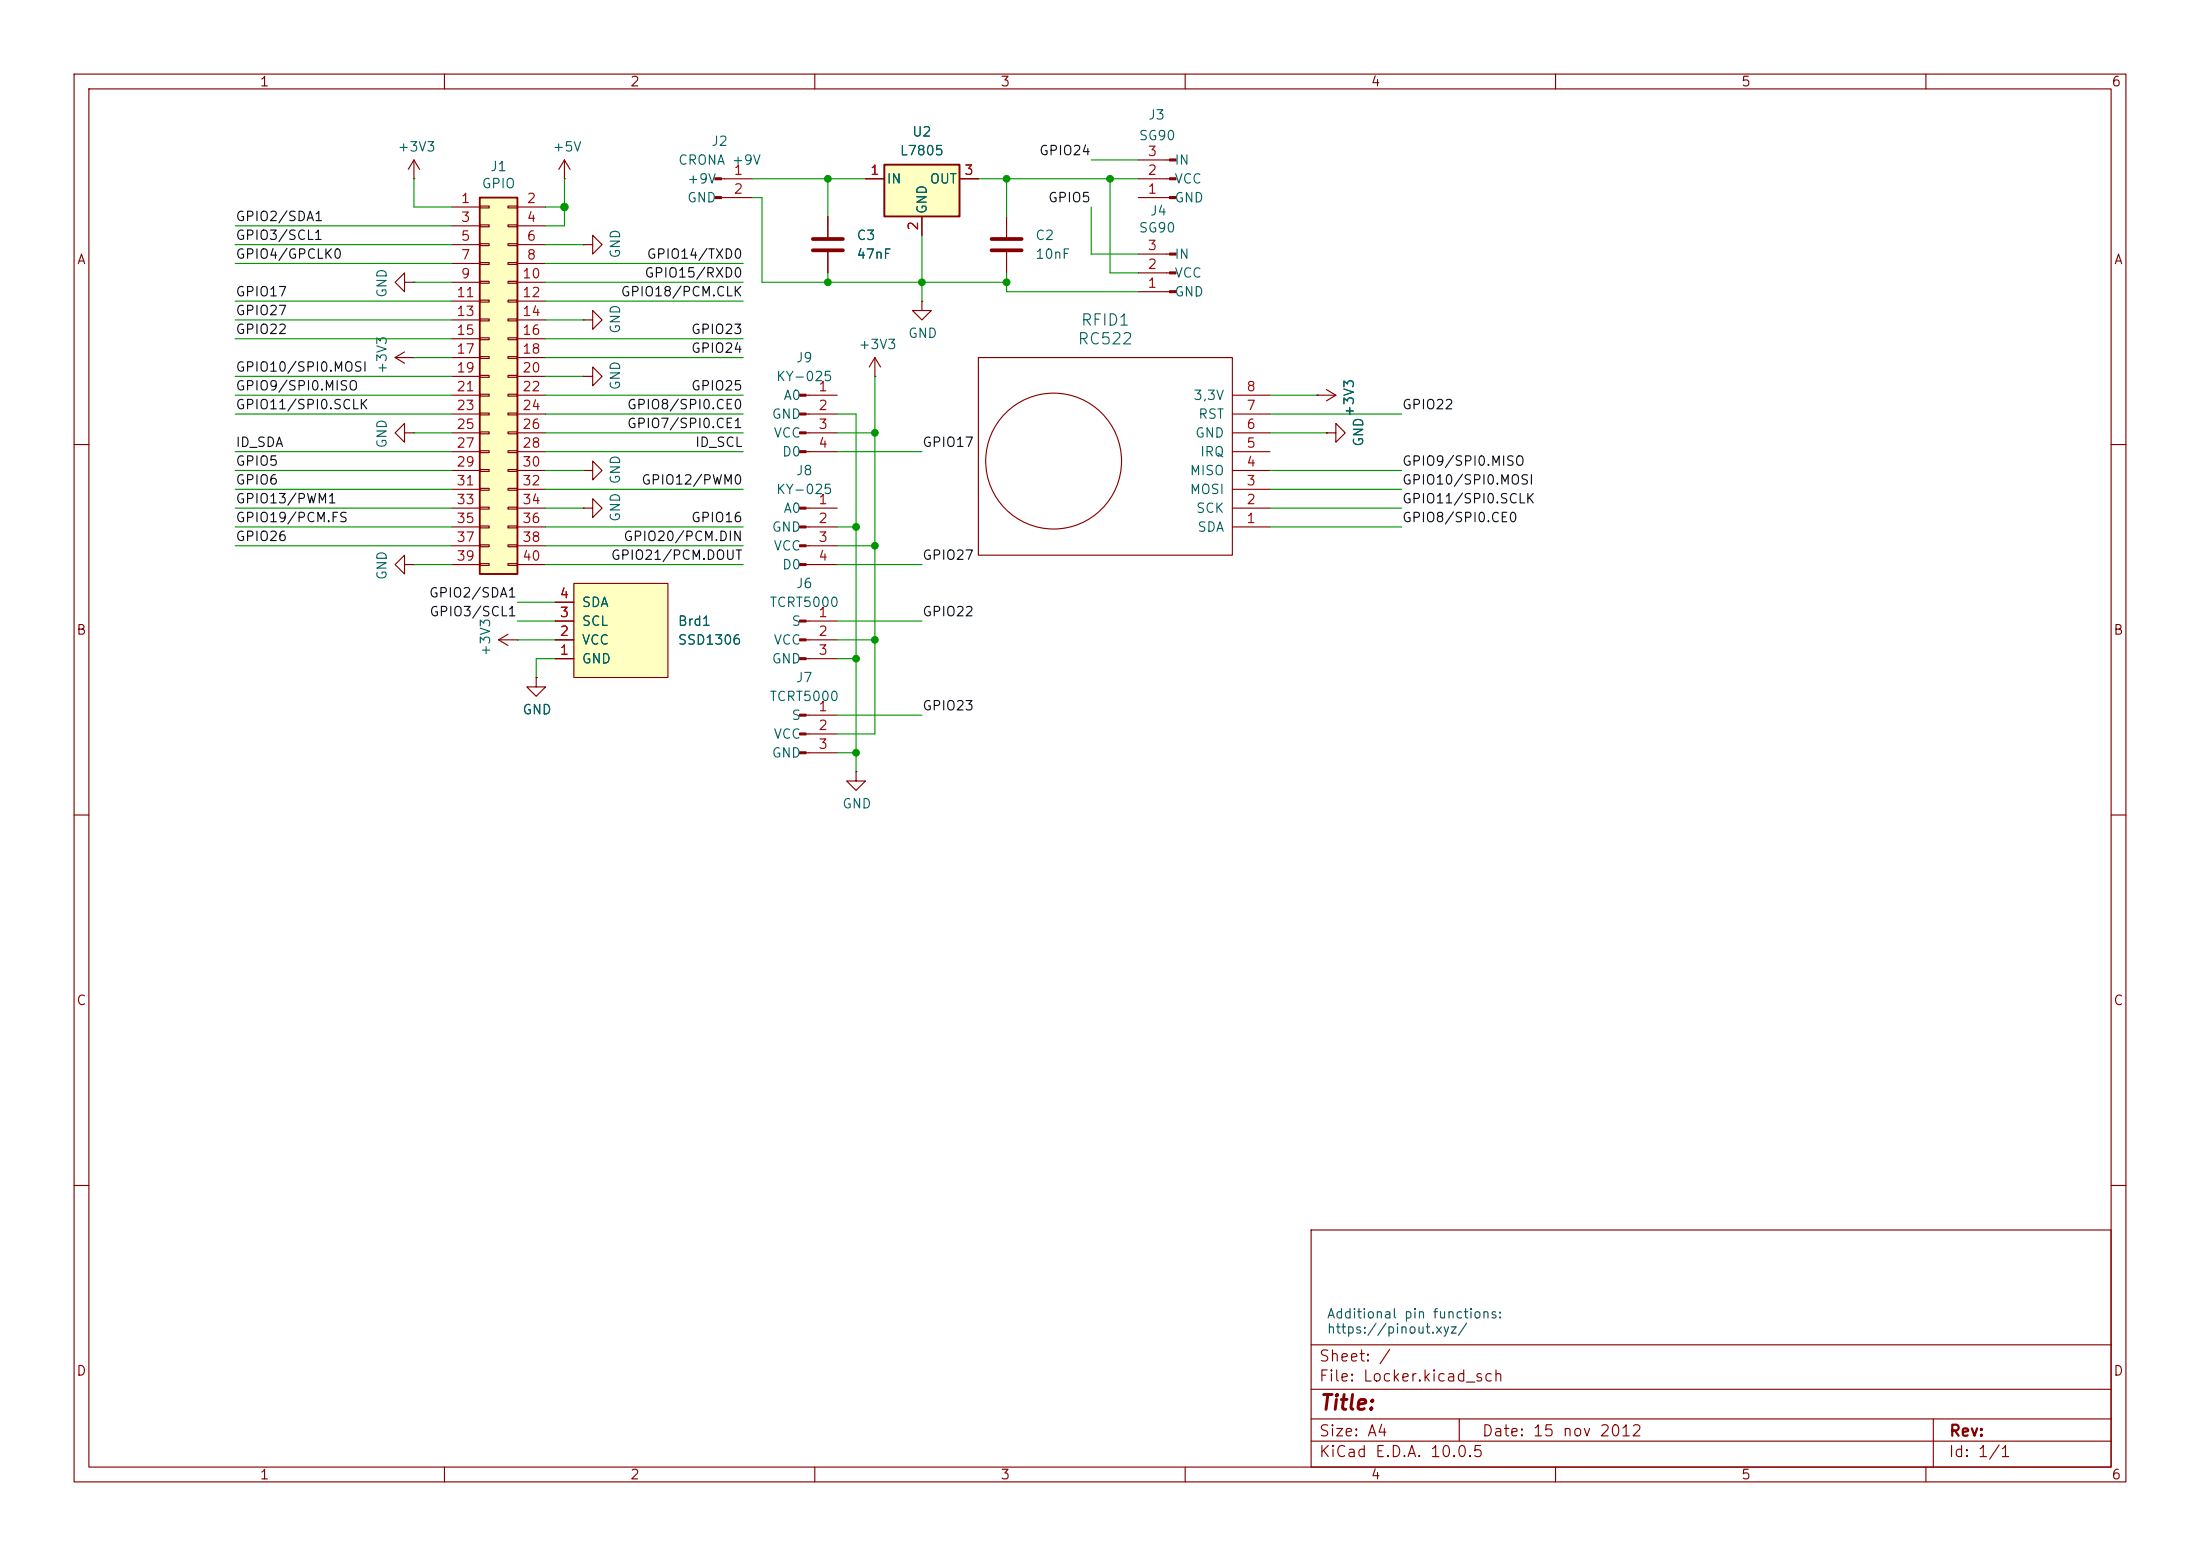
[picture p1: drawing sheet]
<svg xmlns="http://www.w3.org/2000/svg" width="297mm" height="210mm" viewBox="0 0 297 210" stroke-linecap="round" stroke-linejoin="round" font-family="sans-serif">
<g fill="none" stroke="#840000" stroke-width=".15">
<path d="M10 10h277v190h-277zM12 12h273v186h-273zM60 10v2M110 10v2M160 10v2M210 10v2M260 10v2M54.6 38.1v-1.3l-1.3 1.3 1.3 1.3v-1.3h1.3M55.9 38.1h.1M55.9 24.1h.1M55.9 21.6l-.8 1.3M55.9 21.6l.7 1.3"/>
<path d="M55.9 21.6v2.5M76.2 24.1h.1M76.2 21.6l-.8 1.3M76.2 21.6l.8 1.3M76.2 21.6v2.5M78.7 33h1.3v-1.2l1.3 1.2-1.3 1.3v-1.3M78.7 33h.1M97.4 24.1h4.2M97.4 26.7h4.2M111.8 29.2v2.8M111.8 34v2.8M53.3 48.3l1.3 .7"/>
<path d="M53.3 48.3h2.6M54.6 58.4v-1.2l-1.3 1.2 1.3 1.3v-1.3h1.3M54.6 47.5l-1.3 .8M55.9 48.3h.1M55.9 58.4h.1M78.7 50.8h1.3v-1.3l1.3 1.3-1.3 1.3v-1.3M78.7 50.8h.1M78.7 43.2h1.3v-1.3l1.3 1.3-1.3 1.3v-1.3M78.7 43.2h.1M108.8 53.3h4.2M108.8 55.9h4.2M108.8 58.4h4.2"/>
<path d="M118.1 50.8h.1M118.1 48.3l-.8 1.2M118.1 48.3l.8 1.2M118.1 48.3v2.5M124.5 40.6v1.3h1.2l-1.2 1.3-1.3-1.3h1.3M124.5 40.6h.1M10 60h2M78.7 63.5h1.3v-1.3l1.3 1.3-1.3 1.3v-1.3M78.7 63.5h.1M78.7 68.6h1.3v-1.3l1.3 1.3-1.3 1.3v-1.3M78.7 68.6h.1M108.8 61h4.2"/>
<path d="M285 60h2M67.3 86.4l1.3 .7M67.3 86.4h2.5M68.6 85.6l-1.3 .8M69.8 86.4h.1M10 110h2M285 110h2M10 160h2M177 166h108v32h-108zM285 160h2M60 198v2M110 198v2"/>
<path d="M160 198v2M177 194.5h108M177 191.5h108M177 187.5h108M177 181.5h108M197 191.5v3M210 198v2M260 198v2M261 191.5v6.5"/>
</g>
<g fill="#840000" stroke="#840000" stroke-width=".15">
<path d="M96.5 24h.9v.3h-.9z"/>
<path d="M96.5 26.5h.9v.3h-.9z"/>
<path d="M107.9 53.2h.9v.3h-.9z"/>
<path d="M107.9 55.8h.9v.2h-.9z"/>
<path d="M107.9 58.3h.9v.2h-.9z"/>
<path d="M107.9 60.8h.9v.3h-.9z"/>
</g>
<path d="M109.7 32.3h4.1M109.7 33.8h4.1" fill="none" stroke="#840000" stroke-width=".51"/>
<path d="M64.8 26.7h5v50.8h-5z" fill="#ffffc2"/>
<path d="M64.8 26.7h5v50.8h-5z" fill="none" stroke="#840000" stroke-width=".25"/>
<g fill="none" stroke="#840000" stroke-width=".15">
<path d="M61 27.9h3.8M61 30.5h3.8M61 33h3.8M61 35.6h3.8M61 38.1h3.8M64.8 27.8h1.2v.3h-1.2zM64.8 30.4h1.2v.2h-1.2zM64.8 32.9h1.2v.2h-1.2zM64.8 35.4h1.2v.3h-1.2zM64.8 38h1.2v.2h-1.2zM68.6 27.8h1.2v.3h-1.2zM68.6 30.4h1.2v.2h-1.2z"/>
<path d="M68.6 32.9h1.2v.2h-1.2zM68.6 35.4h1.2v.3h-1.2zM68.6 38h1.2v.2h-1.2zM69.8 27.9h3.9M69.8 30.5h3.9M69.8 33h3.9M69.8 35.6h3.9M69.8 38.1h3.9M61 40.6h3.8M61 43.2h3.8M61 45.7h3.8M61 48.3h3.8"/>
<path d="M61 50.8h3.8M61 53.3h3.8M61 55.9h3.8M61 58.4h3.8M64.8 40.5h1.2v.3h-1.2zM64.8 43.1h1.2v.2h-1.2zM64.8 45.6h1.2v.2h-1.2zM64.8 48.1h1.2v.3h-1.2zM64.8 50.7h1.2v.2h-1.2zM64.8 53.2h1.2v.3h-1.2zM64.8 55.8h1.2v.2h-1.2zM64.8 58.3h1.2v.2h-1.2z"/>
<path d="M68.6 40.5h1.2v.3h-1.2zM68.6 43.1h1.2v.2h-1.2zM68.6 45.6h1.2v.2h-1.2zM68.6 48.1h1.2v.3h-1.2zM68.6 50.7h1.2v.2h-1.2zM68.6 53.2h1.2v.3h-1.2zM68.6 55.8h1.2v.2h-1.2zM68.6 58.3h1.2v.2h-1.2zM69.8 40.6h3.9M69.8 43.2h3.9M69.8 45.7h3.9M69.8 48.3h3.9"/>
<path d="M69.8 50.8h3.9M69.8 53.3h3.9M69.8 55.9h3.9M69.8 58.4h3.9M54.6 76.2v-1.3l-1.3 1.3 1.3 1.3v-1.3h1.3M55.9 76.2h.1M61 61h3.8M61 63.5h3.8M61 66h3.8M61 68.6h3.8M61 71.1h3.8M61 73.7h3.8"/>
<path d="M61 76.2h3.8M64.8 60.8h1.2v.3h-1.2zM64.8 63.4h1.2v.2h-1.2zM64.8 65.9h1.2v.3h-1.2zM64.8 68.5h1.2v.2h-1.2zM64.8 71h1.2v.2h-1.2zM64.8 73.5h1.2v.3h-1.2zM64.8 76.1h1.2v.2h-1.2zM68.6 60.8h1.2v.3h-1.2zM68.6 63.4h1.2v.2h-1.2zM68.6 65.9h1.2v.3h-1.2zM68.6 68.5h1.2v.2h-1.2z"/>
<path d="M68.6 71h1.2v.2h-1.2zM68.6 73.5h1.2v.3h-1.2zM68.6 76.1h1.2v.2h-1.2zM69.8 61h3.9M69.8 63.5h3.9M69.8 66h3.9M69.8 68.6h3.9M69.8 71.1h3.9M69.8 73.7h3.9M69.8 76.2h3.9M72.4 91.4v1.3h1.3l-1.3 1.3-1.3-1.3h1.3M72.4 91.4h.1"/>
</g>
<path d="M77.5 78.7h12.7v12.7h-12.7z" fill="#ffffc2"/>
<g fill="none" stroke="#840000" stroke-width=".15">
<path d="M135.9 29.2v2.8M135.9 34v2.8M153.7 39.4h4.2M153.7 36.8h4.2M153.7 34.3h4.2M153.7 26.7h4.2M153.7 24.1h4.2M153.7 21.6h4.2M132.1 48.3h34.3v26.6h-34.3zM166.4 53.3h5M166.4 58.4h5M166.4 55.9h5"/>
<path d="M177.8 53.3h.1M177.8 53.3h2.5M179.1 52.6l1.2 .7M180.3 53.3l-1.2 .8M77.5 78.7h12.7v12.7h-12.7zM108.8 68.6h4.2M108.8 71.1h4.2M108.8 73.7h4.2M108.8 76.2h4.2M166.4 68.6h5M166.4 71.1h5M166.4 66h5"/>
<path d="M166.4 63.5h5M166.4 61h5M74.9 88.9h2.6M74.9 86.4h2.6M74.9 83.8h2.6M74.9 81.3h2.6M108.8 88.9h4.2M108.8 86.4h4.2M108.8 83.8h4.2M108.8 96.5h4.2M108.8 99.1h4.2M108.8 101.6h4.2"/>
<path d="M115.6 104.1v1.3h1.2l-1.2 1.3-1.3-1.3h1.3M115.6 104.1h.1"/>
<circle cx="142.2" cy="62.2" r="9.2"/>
</g>
<g fill="#840000" stroke="#840000" stroke-width=".15">
<path d="M107.9 96.4h.9v.2h-.9z"/>
<path d="M107.9 98.9h.9v.3h-.9z"/>
<path d="M107.9 101.5h.9v.2h-.9z"/>
<path d="M107.9 83.7h.9v.2h-.9z"/>
<path d="M107.9 86.2h.9v.3h-.9z"/>
<path d="M107.9 88.8h.9v.2h-.9z"/>
<path d="M107.9 68.5h.9v.2h-.9z"/>
<path d="M107.9 71h.9v.2h-.9z"/>
<path d="M107.9 73.5h.9v.3h-.9z"/>
<path d="M107.9 76.1h.9v.2h-.9z"/>
<path d="M157.9 39.2h.8v.3h-.8z"/>
<path d="M157.9 36.7h.8v.3h-.8z"/>
<path d="M157.9 34.2h.8v.2h-.8z"/>
<path d="M157.9 26.5h.8v.3h-.8z"/>
<path d="M157.9 24h.8v.3h-.8z"/>
<path d="M157.9 21.5h.8v.2h-.8z"/>
</g>
<path d="M133.9 32.3h4M133.9 33.8h4" fill="none" stroke="#840000" stroke-width=".51"/>
<path d="M119.4 22.2h10.1v7h-10.1z" fill="#ffffc2"/>
<path d="M119.4 22.2h10.1v7h-10.1z" fill="none" stroke="#840000" stroke-width=".25"/>
<g fill="none" stroke="#840000" stroke-width=".15">
<path d="M111.8 29.2v2.8M111.8 34v2.8M116.8 24.1h2.6M124.5 29.2v2.6M129.5 24.1h2.6M177.8 53.3h.1M179.1 58.4h1.2v-1.2l1.3 1.2-1.3 1.3v-1.3M179.1 58.4h.1M72.4 91.4h.1M74.9 88.9h2.6M74.9 86.4h2.6M74.9 83.8h2.6"/>
<path d="M74.9 81.3h2.6"/>
</g>
<g fill="none" stroke="#009600" stroke-width=".15">
<path d="M31.7 30.5h29.3M31.7 35.6h29.3M31.7 33h29.3M55.9 38.1h5.1M55.9 24.1v3.8h5.1M73.7 38.1h26.6M73.7 27.9h2.5M73.7 35.6h26.6M73.7 33h5M76.2 24.1v6.4h-2.5M101.6 26.7h1.3v11.4h33M101.6 24.1h15.2"/>
<path d="M111.8 24.1v5.1M111.8 36.8v1.3M124.5 31.8v8.8M132.1 24.1h21.6M135.9 24.1v5.1M135.9 36.8v2.6h17.8M147.3 27.9v6.4h6.4M147.3 21.6h6.4M149.9 24.1v12.7h3.8M31.7 40.6h29.3M31.7 43.2h29.3M31.7 45.7h29.3"/>
<path d="M31.7 50.8h29.3M31.7 55.9h29.3M31.7 53.3h29.3M55.9 58.4h5.1M55.9 48.3h5.1M73.7 40.6h26.6M73.7 43.2h5M73.7 45.7h26.6M73.7 58.4h26.6M73.7 50.8h5M73.7 55.9h26.6M73.7 48.3h26.6"/>
<path d="M73.7 53.3h26.6M113 58.4h5.1M113 55.9h2.6v48.2M118.1 50.8v48.3h-5.1M171.4 58.4h7.7M171.4 55.9h17.8M171.4 53.3h6.4M31.7 61h29.3M31.7 71.1h29.3M31.7 73.7h29.3M31.7 68.6h29.3M31.7 63.5h29.3"/>
<path d="M31.7 66h29.3M55.9 76.2h5.1M73.7 61h26.6M73.7 71.1h26.6M73.7 73.7h26.6M73.7 68.6h5M73.7 76.2h26.6M73.7 63.5h5M73.7 66h26.6M113 61h11.5M113 71.1h2.6M113 73.7h5.1"/>
<path d="M113 76.2h11.5M171.4 71.1h17.8M171.4 68.6h17.8M171.4 63.5h17.8M171.4 66h17.8M69.8 83.8h5.1M69.8 81.3h5.1M69.8 86.4h5.1M74.9 88.9h-2.5v2.5M113 83.8h11.5M113 86.4h5.1M113 88.9h2.6"/>
<path d="M113 96.5h11.5M113 101.6h2.6"/>
</g>
<g fill="#009600" stroke="#009600" stroke-width=".14">
<circle cx="118.1" cy="58.4" r=".46"/>
<circle cx="111.8" cy="24.1" r=".46"/>
<circle cx="115.6" cy="71.1" r=".46"/>
<circle cx="76.2" cy="27.9" r=".51"/>
<circle cx="118.1" cy="86.4" r=".46"/>
<circle cx="115.6" cy="88.9" r=".46"/>
<circle cx="118.1" cy="73.7" r=".46"/>
<circle cx="115.6" cy="101.6" r=".46"/>
<circle cx="135.9" cy="38.1" r=".46"/>
<circle cx="135.9" cy="24.1" r=".46"/>
<circle cx="149.9" cy="24.1" r=".46"/>
<circle cx="111.8" cy="38.1" r=".46"/>
<circle cx="124.5" cy="38.1" r=".46"/>
</g>
<text font-size="2" fill="#840000" x="178" y="190.8">Title:</text>
<g font-size="1.5" fill="#006464">
<text x="145.4" y="46.9">RC522</text>
<text x="145.8" y="44.3">RFID1</text>
</g>
<g font-size="1.5" fill="#840000">
<text x="178" y="184.1">Sheet: /</text>
<text x="178" y="186.8">File: Locker.kicad_sch</text>
<text x="178" y="197">KiCad E.D.A. 10.0.5</text>
<text x="178" y="194.2">Size: A4</text>
<text x="200" y="194.2">Date: 15 nov 2012</text>
<text x="263" y="197">Id: 1/1</text>
<text x="263" y="194.2">Rev:</text>
</g>
<g font-size="1.3" fill="#840000">
<text x="35" y="12">1</text>
<text x="85" y="12">2</text>
<text x="135" y="12">3</text>
<text x="185" y="12">4</text>
<text x="235" y="12">5</text>
<text x="285" y="12">6</text>
<text x="10.3" y="36">A</text>
<text x="285.3" y="36">A</text>
<text x="10.2" y="86">B</text>
<text x="285.2" y="86">B</text>
<text x="10.2" y="136">C</text>
<text x="285.2" y="136">C</text>
<text x="10.2" y="186">D</text>
<text x="285.2" y="186">D</text>
<text x="35" y="200">1</text>
<text x="85" y="200">2</text>
<text x="135" y="200">3</text>
<text x="185" y="200">4</text>
<text x="235" y="200">5</text>
<text x="285" y="200">6</text>
</g>
<g font-size="1.3" fill="#006464">
<text x="154.9" y="16.5">J3</text>
<text x="53.6" y="20.8">+3V3</text>
<text x="66.1" y="23.4">J1</text>
<text x="74.5" y="20.8">+5V</text>
<text x="91.5" y="22.6">CRONA +9V</text>
<text x="95.9" y="20">J2</text>
<text x="121.4" y="21.3">L7805</text>
<text x="123.1" y="18.7">U2</text>
<text x="153.7" y="19.3">SG90</text>
<text x="158.5" y="22.6">IN</text>
<text x="64.9" y="25.7">GPIO</text>
<text x="92.7" y="25.1">+9V</text>
<text x="92.7" y="27.6">GND</text>
<text x="119.6" y="25.1">IN</text>
<text x="125.4" y="29" transform="rotate(-90 125.4 29)">GND</text>
<text x="125.4" y="25.1">OUT</text>
<text x="155.2" y="29.4">J4</text>
<text x="158.5" y="27.6">GND</text>
<text x="158.5" y="25.1">VCC</text>
<text x="84" y="35" transform="rotate(-90 84 35)">GND</text>
<text x="115.6" y="32.7">C3</text>
<text x="115.6" y="35.3">47nF</text>
<text x="139.7" y="32.7">C2</text>
<text x="139.7" y="35.3">10nF</text>
<text x="153.7" y="31.7">SG90</text>
<text x="158.5" y="35.3">IN</text>
<text x="52.5" y="40.3" transform="rotate(-90 52.5 40.3)">GND</text>
<text x="158.5" y="40.3">GND</text>
<text x="158.5" y="37.8">VCC</text>
<text x="84" y="45.1" transform="rotate(-90 84 45.1)">GND</text>
<text x="115.8" y="47.4">+3V3</text>
<text x="122.5" y="45.9">GND</text>
<text x="52.5" y="50.6" transform="rotate(-90 52.5 50.6)">+3V3</text>
<text x="84" y="52.7" transform="rotate(-90 84 52.7)">GND</text>
<text x="104.7" y="51.8">KY-025</text>
<text x="107.4" y="49.2">J9</text>
<text x="104.1" y="56.8">GND</text>
<text x="104.3" y="59.4">VCC</text>
<text x="105.7" y="54.3">A0</text>
<text x="161" y="54.3">3,3V</text>
<text x="161.3" y="59.4">GND</text>
<text x="161.7" y="56.8">RST</text>
<text x="183.1" y="56.4" transform="rotate(-90 183.1 56.4)">+3V3</text>
<text x="52.5" y="60.6" transform="rotate(-90 52.5 60.6)">GND</text>
<text x="84" y="65.4" transform="rotate(-90 84 65.4)">GND</text>
<text x="105.5" y="61.9">D0</text>
<text x="107.4" y="64.5">J8</text>
<text x="160.5" y="64.5">MISO</text>
<text x="161.9" y="61.9">IRQ</text>
<text x="184.4" y="60.4" transform="rotate(-90 184.4 60.4)">GND</text>
<text x="84" y="70.5" transform="rotate(-90 84 70.5)">GND</text>
<text x="104.7" y="67">KY-025</text>
<text x="105.7" y="69.5">A0</text>
<text x="160.5" y="67">MOSI</text>
<text x="161.4" y="69.5">SCK</text>
<text x="104.1" y="72.1">GND</text>
<text x="104.3" y="74.6">VCC</text>
<text x="105.5" y="77.2">D0</text>
<text x="161.6" y="72.1">SDA</text>
<text x="52.5" y="78.4" transform="rotate(-90 52.5 78.4)">GND</text>
<text x="78.5" y="82.2">SDA</text>
<text x="103.8" y="82.2">TCRT5000</text>
<text x="107.4" y="79.7">J6</text>
<text x="66.5" y="88.7" transform="rotate(-90 66.5 88.7)">+3V3</text>
<text x="78.5" y="89.9">GND</text>
<text x="78.5" y="87.3">VCC</text>
<text x="78.5" y="84.8">SCL</text>
<text x="91.4" y="84.8">Brd1</text>
<text x="91.4" y="87.3">SSD1306</text>
<text x="104.1" y="89.9">GND</text>
<text x="104.3" y="87.3">VCC</text>
<text x="106.8" y="84.8">S</text>
<text x="103.8" y="94.9">TCRT5000</text>
<text x="107.4" y="92.4">J7</text>
<text x="70.4" y="96.7">GND</text>
<text x="104.3" y="100">VCC</text>
<text x="106.8" y="97.5">S</text>
<text x="104.1" y="102.6">GND</text>
<text x="113.6" y="109.4">GND</text>
</g>
<g font-size="1.3" fill="#a90000">
<text x="99" y="23.9">1</text>
<text x="117.4" y="23.9">1</text>
<text x="130.1" y="23.9">3</text>
<text x="154.8" y="23.9">2</text>
<text x="154.8" y="21.4">3</text>
<text x="62.1" y="27.7">1</text>
<text x="71" y="27.7">2</text>
<text x="99" y="26.5">2</text>
<text x="154.8" y="26.5">1</text>
<text x="62.1" y="30.3">3</text>
<text x="62.1" y="32.8">5</text>
<text x="62.1" y="35.3">7</text>
<text x="71" y="30.3">4</text>
<text x="71" y="32.8">6</text>
<text x="71" y="35.3">8</text>
<text x="124.2" y="31.2" transform="rotate(-90 124.2 31.2)">2</text>
<text x="154.8" y="34.1">3</text>
<text x="61.5" y="40.4">11</text>
<text x="62.1" y="37.9">9</text>
<text x="70.4" y="37.9">10</text>
<text x="70.4" y="40.4">12</text>
<text x="154.8" y="39.2">1</text>
<text x="154.8" y="36.6">2</text>
<text x="61.5" y="43">13</text>
<text x="61.5" y="45.5">15</text>
<text x="70.4" y="43">14</text>
<text x="70.4" y="45.5">16</text>
<text x="61.5" y="48">17</text>
<text x="61.5" y="50.6">19</text>
<text x="61.5" y="53.1">21</text>
<text x="70.4" y="48">18</text>
<text x="70.4" y="50.6">20</text>
<text x="70.4" y="53.1">22</text>
<text x="110.4" y="53.1">1</text>
<text x="168.2" y="53.1">8</text>
<text x="61.5" y="55.7">23</text>
<text x="61.5" y="58.2">25</text>
<text x="70.4" y="55.7">24</text>
<text x="70.4" y="58.2">26</text>
<text x="110.4" y="55.7">2</text>
<text x="110.4" y="58.2">3</text>
<text x="168.2" y="58.2">6</text>
<text x="168.2" y="55.7">7</text>
<text x="61.5" y="60.7">27</text>
<text x="61.5" y="63.3">29</text>
<text x="61.5" y="65.8">31</text>
<text x="70.4" y="60.7">28</text>
<text x="70.4" y="63.3">30</text>
<text x="70.4" y="65.8">32</text>
<text x="110.4" y="60.7">4</text>
<text x="168.2" y="65.8">3</text>
<text x="168.2" y="63.3">4</text>
<text x="168.2" y="60.7">5</text>
<text x="61.5" y="68.4">33</text>
<text x="61.5" y="70.9">35</text>
<text x="70.4" y="68.4">34</text>
<text x="70.4" y="70.9">36</text>
<text x="110.4" y="68.4">1</text>
<text x="110.4" y="70.9">2</text>
<text x="168.2" y="70.9">1</text>
<text x="168.2" y="68.4">2</text>
<text x="61.5" y="73.4">37</text>
<text x="61.5" y="76">39</text>
<text x="70.4" y="73.4">38</text>
<text x="70.4" y="76">40</text>
<text x="110.4" y="73.4">3</text>
<text x="110.4" y="76">4</text>
<text x="75.5" y="83.6">3</text>
<text x="75.5" y="81.1">4</text>
<text x="110.4" y="83.6">1</text>
<text x="75.5" y="88.7">1</text>
<text x="75.5" y="86.1">2</text>
<text x="110.4" y="86.1">2</text>
<text x="110.4" y="88.7">3</text>
<text x="110.4" y="96.3">1</text>
<text x="110.4" y="98.8">2</text>
<text x="110.4" y="101.4">3</text>
</g>
<g font-size="1.3" fill="#0f0f0f">
<text x="140.2" y="21.3">GPIO24</text>
<text x="141.4" y="27.6">GPIO5</text>
<text x="31.7" y="35.2">GPIO4/GPCLK0</text>
<text x="31.7" y="30.2">GPIO2/SDA1</text>
<text x="31.7" y="32.7">GPIO3/SCL1</text>
<text x="87.2" y="35.2">GPIO14/TXD0</text>
<text x="31.7" y="40.3">GPIO17</text>
<text x="83.7" y="40.3">GPIO18/PCM.CLK</text>
<text x="86.9" y="37.8">GPIO15/RXD0</text>
<text x="31.7" y="42.9">GPIO27</text>
<text x="31.7" y="45.4">GPIO22</text>
<text x="93.2" y="47.9">GPIO24</text>
<text x="93.2" y="45.4">GPIO23</text>
<text x="31.7" y="53">GPIO9/SPI0.MISO</text>
<text x="31.7" y="50.5">GPIO10/SPI0.MOSI</text>
<text x="93.2" y="53">GPIO25</text>
<text x="31.7" y="55.6">GPIO11/SPI0.SCLK</text>
<text x="84.6" y="58.1">GPIO7/SPI0.CE1</text>
<text x="84.6" y="55.6">GPIO8/SPI0.CE0</text>
<text x="189.2" y="55.6">GPIO22</text>
<text x="31.7" y="60.6">ID_SDA</text>
<text x="31.7" y="65.7">GPIO6</text>
<text x="31.7" y="63.2">GPIO5</text>
<text x="86.5" y="65.7">GPIO12/PWM0</text>
<text x="93.8" y="60.6">ID_SCL</text>
<text x="124.4" y="60.6">GPIO17</text>
<text x="189.2" y="65.7">GPIO10/SPI0.MOSI</text>
<text x="189.2" y="63.2">GPIO9/SPI0.MISO</text>
<text x="31.7" y="70.8">GPIO19/PCM.FS</text>
<text x="31.7" y="68.3">GPIO13/PWM1</text>
<text x="93.2" y="70.8">GPIO16</text>
<text x="189.2" y="70.8">GPIO8/SPI0.CE0</text>
<text x="189.2" y="68.3">GPIO11/SPI0.SCLK</text>
<text x="31.7" y="73.3">GPIO26</text>
<text x="82.4" y="75.9">GPIO21/PCM.DOUT</text>
<text x="84.1" y="73.3">GPIO20/PCM.DIN</text>
<text x="124.4" y="75.9">GPIO27</text>
<text x="57.8" y="81">GPIO2/SDA1</text>
<text x="57.9" y="83.5">GPIO3/SCL1</text>
<text x="124.4" y="83.5">GPIO22</text>
<text x="124.4" y="96.2">GPIO23</text>
</g>
<g font-size="1.3" fill="#0000c2">
<text x="179" y="178.3">Additional pin functions:</text>
<text x="179" y="180.3">https://pinout.xyz/</text>
</g>
</svg>
